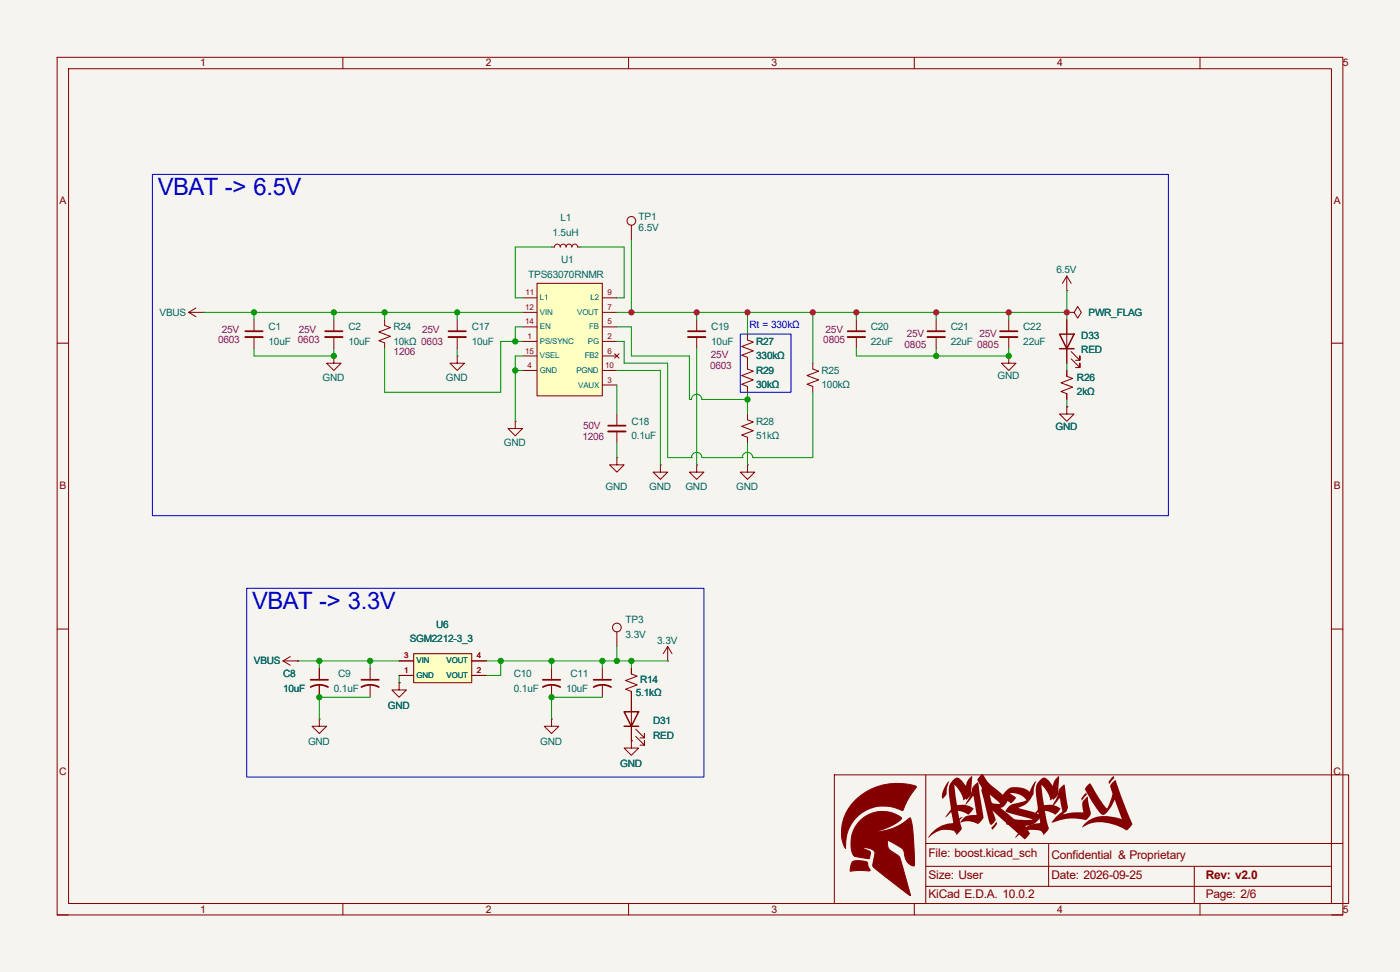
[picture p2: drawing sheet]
<svg xmlns="http://www.w3.org/2000/svg" width="245mm" height="170mm" viewBox="0 0 245 170" stroke-linecap="round" stroke-linejoin="round" font-family="sans-serif">
<path d="M0 0h245v170h-245z" fill="#f5f4ef" stroke="#f5f4ef" stroke-width=".17"/>
<g fill="none" stroke="#840000" stroke-width=".17">
<path d="M10 10h225v150h-225zM12 12h221v146h-221zM60 10v2M110 10v2M160 10v2M210 10v2M33 54.6l1.3 .8M33 54.6h2.6M34.3 53.9l-1.3 .7M35.6 54.6h.1M44.4 55.9v2M44.4 59v2"/>
<path d="M58.4 55.9v2M58.4 59v2M67.3 55.9v1l1 .4-2 .8 2 .7-2 .8 1 .4v1M80 55.9v2M80 59v2M96.5 43.2h.5l.2-.4 .3-.1 .4 .1 .1 .4 .2-.4 .3-.1 .4 .1 .2 .4 .1-.4 .4-.1 .3 .1 .2 .4 .1-.4 .4-.1 .3 .1 .2 .4h.5M130.8 58.4v1.1l1 .3-2 .8 2 .8-2 .7 1 .4v2l1 .4-2 .8 2 .7-2 .8 1 .4v1M149.9 55.9v2M149.9 59v2M163.8 55.9v2M163.8 59v2M176.5 55.9v2"/>
<path d="M176.5 59v2M186.7 54.6h1.3l.6-1 .6 1-.6 1-.6-1M186.7 54.6h.1M186.7 55.9v7.6M10 60h2M58.4 62.3v1.2h1.3l-1.3 1.3-1.3-1.3h1.3M58.4 62.3h.1M80 62.3v1.2h1.3l-1.3 1.3-1.3-1.3h1.3M80 62.3h.1M90.2 73.7v1.3h1.2l-1.2 1.2-1.3-1.2h1.3M90.2 73.7h.1M107.9 72.4v2"/>
<path d="M107.9 75.5v2M130.8 72.4v1l1 .4-2 .8 2 .7-2 .8 1 .4v1M142.2 63.5v1l1.1 .4-2.1 .8 2.1 .7-2.1 .8 1 .4v1M176.5 62.3v1.2h1.3l-1.3 1.3-1.2-1.3h1.2M176.5 62.3h.1M186.7 71.1v1.3h1.3l-1.3 1.3-1.3-1.3h1.3M186.7 71.1h.1M186.7 64.8v1l1 .4-2 .8 2 .7-2 .8 1 .4v1M187.5 62.8l1.5 1.5v-.8v.8h-.8M187.5 61.5l1.5 1.5v-.7v.7h-.8M233 60h2M107.9 80v1.3h1.3l-1.3 1.3-1.2-1.3h1.2"/>
<path d="M107.9 80h.1M115.6 81.3v1.3h1.2l-1.2 1.2-1.3-1.2h1.3M115.6 81.3h.1M10 110h2M96.5 116.9v2M96.5 119.9v2M105.4 116.9v2M105.4 119.9v2M107.9 110.5v2.6M110.5 116.9v1l1 .4-2 .7 2 .8-2 .7 1 .4v1M233 110h2M146 135.5h90v22.5h-90z"/>
<path d="M162 135.5v22.5M60 158v2M110 158v2M160 158v2M162 155h71M162 151.5h71M162 147.5h73M183.5 151.5v3.5M183.5 147.5v4M209 151.5v6.5M210 158v2M10 160h2"/>
<path d="M233 160h2"/>
<circle cx="107.9" cy="109.8" r=".76"/>
</g>
<g fill="#840000" stroke="#840000" stroke-width=".17">
<path d="M150.7 143.4a5.3 5.3 0 0 1 7.1-.3 10.9 10.9 0 0 1-4.6 2.4 10 10 0 0 0 6.1-2.5 31.2 31.2 0 0 1 .6 8.5 2.22 2.22 0 0 1-1.7-2.4 1.7 1.7 0 0 0-1.2-1.2l-1.7-1 .1 1.2a4.6 4.6 0 0 0 1.9 1.6l.4 1.2 1.6 5.7-.3-.1a52.4 52.4 0 0 1-6.3-5.1l.3-1.3a1.03 1.03 0 0 0-.3-1.5 2.62 2.62 0 0 0-1.9-.3l1.1 .5a.58 .58 0 0 1 .3 .9l-.1 .5-1.8-.3a1.05 1.05 0 0 1-1.3-1.1 5.9 5.9 0 0 1 1.7-5.4z"/>
<path d="M149.2 150.7a4 4 0 0 1 2.6 .1l.1 .6 .4 .9-2.2-.1-1.3 .2a2.95 2.95 0 0 1 .4-1.7z"/>
<path d="M149.8 139.9a10.5 10.5 0 0 1 10.6-2.3l-.1 .1a17 17 0 0 0-2.4 4.1 6.8 6.8 0 0 0-9.9 6.6 7.1 7.1 0 0 1 1.8-8.5z"/>
</g>
<path d="M42.9 57.9h3.1M56.9 57.9h3M78.5 57.9h3M148.3 57.9h3.1M162.3 57.9h3.1M175 57.9h3.1M106.4 74.4h3.1M95 118.9h3M103.9 118.9h3M95 120.2a3.2 3.2 0 0 1 3 0M103.9 120.2a3.2 3.2 0 0 1 3 0" fill="none" stroke="#840000" stroke-width=".3"/>
<path d="M42.9 59h3.1M56.9 59h3M78.5 59h3M148.3 59h3.1M162.3 59h3.1M175 59h3.1M106.4 75.5h3.1" fill="none" stroke="#840000" stroke-width=".33"/>
<path d="M185.4 58.4h2.6l-1.3 2.6zM185.4 61h2.6" fill="none" stroke="#840000" stroke-width=".25"/>
<path d="M94 49.6h11.4v19.6h-11.4z" fill="#ffffc2"/>
<g fill="none" stroke="#840000" stroke-width=".17">
<path d="M110.5 39.4v2.5M91.4 57.2h2.6M91.4 52.1h2.6M91.4 59.7h2.6M91.4 54.6h2.6M94 49.6h11.4v19.6h-11.4zM105.4 57.2h2.5M105.4 52.1h2.5M105.4 59.7h2.5M105.4 54.6h2.5M121.9 55.9v2M121.9 59v2"/>
<path d="M186.7 50.8h.1M186.7 48.3l-.8 1.3M186.7 48.3l.8 1.3M186.7 48.3v2.5M91.4 64.8h2.6M91.4 62.3h2.6M105.4 64.8h2.5M105.4 67.3h2.5M105.4 62.3h2.5M107.6 61.9l.7 .7M108.3 61.9l-.7 .7M121.9 81.3v1.3h1.3l-1.3 1.2-1.3-1.2h1.3"/>
<path d="M121.9 81.3h.1M130.8 81.3v1.3h1.3l-1.3 1.2-1.3-1.2h1.3M130.8 81.3h.1M116.8 115.6h.1M116.8 113.1l-.7 1.2M116.8 113.1l.8 1.2M116.8 113.1v2.5M96.5 125.8v1.2h1.3l-1.3 1.3-1.3-1.3h1.3M96.5 125.8h.1M110.5 129.6v1.2h1.3l-1.3 1.3-1.3-1.3h1.3M110.5 129.6h.1M110.5 121.9v7.7"/>
<path d="M111.3 128.8l1.5 1.5v-.7v.7h-.8M111.3 127.5l1.5 1.6v-.8v.8h-.8"/>
<circle cx="110.5" cy="38.6" r=".76"/>
</g>
<path d="M120.4 57.9h3" fill="none" stroke="#840000" stroke-width=".3"/>
<path d="M120.4 59h3" fill="none" stroke="#840000" stroke-width=".33"/>
<path d="M109.2 124.5h2.6l-1.3 2.5zM109.2 127h2.6" fill="none" stroke="#840000" stroke-width=".25"/>
<path d="M72.4 114.3h10.1v5.1h-10.1z" fill="#ffffc2"/>
<g fill="none" stroke="#840000" stroke-width=".17">
<path d="M130.8 58.4v1.1M186.7 54.6h.1M186.7 55.9v2.5M130.8 62.5v2M130.8 67.6v1M186.7 71.1h.1M186.7 61v2.5M186.7 64.8v1M186.7 68.9v1M49.5 115.6h2.6M49.5 115.6l1.3 .8M50.8 114.8l-1.3 .8"/>
<path d="M52.1 115.6h.1M55.9 116.9v2M55.9 119.9v2M64.8 116.9v2M64.8 119.9v2M69.8 119.4v1.3h1.3l-1.3 1.2-1.2-1.2h1.2M69.8 119.4h.1M69.8 118.1h2.6M69.8 115.6h2.6M72.4 114.3h10.1v5.1h-10.1zM82.5 118.1h2.6M82.5 115.6h2.6"/>
<path d="M110.5 116.9v1M55.9 125.8v1.2h1.2l-1.2 1.3-1.3-1.3h1.3M55.9 125.8h.1M110.5 129.6h.1M110.5 120.9v3.6M110.5 127v2.6"/>
</g>
<path d="M54.4 118.9h3M63.2 118.9h3.1M54.4 120.2a3.2 3.2 0 0 1 3 0M63.2 120.2a3.2 3.2 0 0 1 3.1 0" fill="none" stroke="#840000" stroke-width=".3"/>
<g fill="none" stroke="#009600" stroke-width=".17">
<path d="M35.6 54.6h55.8M44.4 54.6v1.3M58.4 54.6v1.3M67.3 54.6v1.3M80 54.6v1.3M91.4 57.2h-1.2v2.5M91.4 59.7h-3.8v8.9h-20.3v-7.6M96.5 43.2h-6.3v8.9h1.2M101.6 43.2h7.6v8.9h-1.3M107.9 57.2h2.6v5.1h10.1v7.6h.4a.91 .91 0 0 1 .9-.9 .91 .91 0 0 1 .9 .9M107.9 54.6h78.8M107.9 59.7h1.3v3.8h7.6v16.5h4.2"/>
<path d="M110.5 41.9v12.7M121.9 54.6v1.3M130.8 54.6v3.8M142.2 54.6v8.9M149.9 54.6v1.3M163.8 54.6v1.3M176.5 54.6v1.3M186.7 50.8v5.1M44.4 61v1.3h14v-1.3M80 61v1.3M90.2 64.8h1.2M91.4 62.3h-1.2v11.4"/>
<path d="M107.9 67.3v5.1M107.9 77.5v2.5M107.9 64.8h7.7v16.5M121.9 61v20.3M122.8 69.9h.1M122.8 69.9h8M130.8 68.6v3.8M130.8 77.5v3.8M142.2 68.6v11.4h-10.5a.91 .91 0 0 0-.9-.9 .91 .91 0 0 0-.9 .9M149.9 61v1.3h26.6v-1.3M163.8 61v1.3M186.7 63.5v1.3"/>
<path d="M186.7 69.9v1.2M121 80h.1M121 80a.91 .91 0 0 1 .9-.9 .91 .91 0 0 1 .9 .9h7.1M129.9 80h.1M52.1 115.6h17.7M55.9 115.6v1.3M64.8 115.6v1.3M69.8 118.1v1.3M85.1 115.6h31.7M87.6 115.6v2.5h-2.5M96.5 115.6v1.3M105.4 115.6v1.3"/>
<path d="M107.9 113.1v2.5M110.5 115.6v1.3M64.8 121.9h-8.9v3.9M105.4 121.9h-8.9v3.9"/>
</g>
<path d="M26.7 30.5h177.8v59.7h-177.8zM129.5 58.4h8.9v10.2h-8.9zM43.2 102.9h80v33h-80z" fill="none" stroke="#0000c2" stroke-width=".17"/>
<g fill="#f3004e" stroke="#f3004e" stroke-width=".17">
<circle cx="149.9" cy="54.6" r=".46"/>
<circle cx="176.5" cy="54.6" r=".46"/>
<circle cx="186.7" cy="54.6" r=".46"/>
<circle cx="163.8" cy="54.6" r=".46"/>
<circle cx="142.2" cy="54.6" r=".46"/>
<circle cx="130.8" cy="54.6" r=".46"/>
<circle cx="121.9" cy="54.6" r=".46"/>
<circle cx="110.5" cy="54.6" r=".46"/>
</g>
<g fill="#009600" stroke="#009600" stroke-width=".17">
<circle cx="176.5" cy="62.3" r=".46"/>
<circle cx="163.8" cy="62.3" r=".46"/>
<circle cx="90.2" cy="64.8" r=".46"/>
<circle cx="87.6" cy="115.6" r=".46"/>
<circle cx="96.5" cy="121.9" r=".46"/>
<circle cx="96.5" cy="115.6" r=".46"/>
<circle cx="107.9" cy="115.6" r=".46"/>
<circle cx="110.5" cy="115.6" r=".46"/>
<circle cx="105.4" cy="115.6" r=".46"/>
<circle cx="44.4" cy="54.6" r=".46"/>
<circle cx="80" cy="54.6" r=".46"/>
<circle cx="67.3" cy="54.6" r=".46"/>
<circle cx="58.4" cy="54.6" r=".46"/>
<circle cx="58.4" cy="62.3" r=".46"/>
<circle cx="90.2" cy="59.7" r=".46"/>
<circle cx="130.8" cy="69.9" r=".46"/>
<circle cx="55.9" cy="121.9" r=".46"/>
<circle cx="64.8" cy="115.6" r=".46"/>
<circle cx="55.9" cy="115.6" r=".46"/>
</g>
<g font-size="13.1" fill="#840000">
<text x="165.5" y="144.3">FIR</text>
<text x="175.3" y="144.3">3FLY</text>
</g>
<g font-size="4.2" fill="#0000c2">
<text x="27.6" y="34.1">VBAT -&gt; 6.5V</text>
<text x="44.1" y="106.5">VBAT -&gt; 3.3V</text>
</g>
<g font-size="2.1" fill="#840000">
<text x="162.5" y="149.9">File: boost.kicad_sch</text>
<text x="162.5" y="153.8">Size: User</text>
<text x="184" y="153.8">Date: 2026-09-25</text>
<text x="184" y="150.2">Confidential &amp; Proprietary</text>
<text x="211" y="153.8">Rev: v2.0</text>
<text x="162.5" y="157.1">KiCad E.D.A. 10.0.2</text>
<text x="211" y="157.1">Page: 2/6</text>
</g>
<g font-size="1.8" fill="#840000">
<text x="35" y="11.6">1</text>
<text x="85" y="11.6">2</text>
<text x="135" y="11.6">3</text>
<text x="185" y="11.6">4</text>
<text x="235" y="11.6">5</text>
<text x="10.4" y="35.6">A</text>
<text x="233.4" y="35.6">A</text>
<text x="10.4" y="85.6">B</text>
<text x="233.4" y="85.6">B</text>
<text x="10.3" y="135.6">C</text>
<text x="233.3" y="135.6">C</text>
<text x="35" y="159.6">1</text>
<text x="85" y="159.6">2</text>
<text x="135" y="159.6">3</text>
<text x="185" y="159.6">4</text>
<text x="235" y="159.6">5</text>
</g>
<g font-size="1.8" fill="#006464">
<text x="96.7" y="41.2">1.5uH</text>
<text x="98.1" y="38.7">L1</text>
<text x="111.8" y="38.4">TP1</text>
<text x="111.8" y="40.5">6.5V</text>
<text x="98.2" y="46.1">U1</text>
<text x="184.9" y="47.8">6.5V</text>
<text x="92.5" y="48.6">TPS63070RNMR</text>
<text x="27.9" y="55.2">VBUS</text>
<text x="47" y="57.7">C1</text>
<text x="61" y="57.7">C2</text>
<text x="68.8" y="57.7">R24</text>
<text x="82.5" y="57.7">C17</text>
<text x="124.5" y="57.7">C19</text>
<text x="152.4" y="57.7">C20</text>
<text x="166.4" y="57.7">C21</text>
<text x="179.1" y="57.7">C22</text>
<text x="189.2" y="59.3">D33</text>
<text x="190.5" y="55.2">PWR_FLAG</text>
<text x="47" y="60.3">10uF</text>
<text x="61" y="60.3">10uF</text>
<text x="68.8" y="60.3">10kΩ 0603</text>
<text x="82.5" y="60.3">10uF</text>
<text x="124.5" y="60.3">10uF</text>
<text x="132.3" y="62.8">330kΩ</text>
<text x="132.3" y="60.3">R27</text>
<text x="132.3" y="65.4">R29</text>
<text x="143.8" y="65.4">R25</text>
<text x="152.4" y="60.3">22uF</text>
<text x="166.4" y="60.3">22uF</text>
<text x="179.1" y="60.3">22uF</text>
<text x="189.2" y="61.8">RED</text>
<text x="56.4" y="66.6">GND</text>
<text x="78" y="66.6">GND</text>
<text x="132.3" y="67.9">30kΩ</text>
<text x="143.8" y="67.9">100kΩ</text>
<text x="174.6" y="66.4">GND</text>
<text x="188.5" y="66.6">R26</text>
<text x="188.5" y="69.2">2kΩ</text>
<text x="110.5" y="76.8">0.1uF</text>
<text x="110.5" y="74.3">C18</text>
<text x="132.3" y="76.8">51kΩ</text>
<text x="132.3" y="74.2">R28</text>
<text x="184.7" y="75.3">GND</text>
<text x="88.2" y="78.1">GND</text>
<text x="106" y="85.7">GND</text>
<text x="113.6" y="85.7">GND</text>
<text x="119.9" y="85.7">GND</text>
<text x="128.8" y="85.7">GND</text>
<text x="71.7" y="112.3">SGM2212-3_3</text>
<text x="76.3" y="109.8">U6</text>
<text x="109.5" y="109">TP3</text>
<text x="109.5" y="111.6">3.3V</text>
<text x="115" y="112.6">3.3V</text>
<text x="44.4" y="116.2">VBUS</text>
<text x="49.5" y="118.4">C8</text>
<text x="59.2" y="118.4">C9</text>
<text x="89.9" y="118.4">C10</text>
<text x="99.8" y="118.4">C11</text>
<text x="112" y="119.5">R14</text>
<text x="49.5" y="121">10uF</text>
<text x="58.4" y="121">0.1uF</text>
<text x="67.9" y="124">GND</text>
<text x="89.9" y="121">0.1uF</text>
<text x="99.1" y="121">10uF</text>
<text x="111.3" y="121.7">5.1kΩ</text>
<text x="53.9" y="130.4">GND</text>
<text x="94.5" y="130.4">GND</text>
<text x="114.3" y="129.2">RED</text>
<text x="114.3" y="126.6">D31</text>
<text x="108.5" y="134.2">GND</text>
</g>
<g font-size="1.8" fill="#840084">
<text x="38.8" y="58.2">25V</text>
<text x="52.3" y="58.2">25V</text>
<text x="73.9" y="58.2">25V</text>
<text x="144.5" y="58.2">25V</text>
<text x="158.7" y="59">25V</text>
<text x="171.4" y="59">25V</text>
<text x="38.2" y="60">0603</text>
<text x="52.1" y="60">0603</text>
<text x="68.9" y="62.1">1206</text>
<text x="124.3" y="64.6">0603</text>
<text x="124.4" y="62.6">25V</text>
<text x="144.1" y="60">0805</text>
<text x="158.3" y="60.8">0805</text>
<text x="171" y="60.8">0805</text>
<text x="101.9" y="77">1206</text>
<text x="102.1" y="75">50V</text>
</g>
<text font-size="1.8" fill="#0000c2" x="131.1" y="57.5">Rt = 330kΩ</text>
<g font-size="1.4" fill="#a90000">
<text x="92" y="51.7">11</text>
<text x="106.3" y="51.7">9</text>
<text x="91.9" y="54.2">12</text>
<text x="91.9" y="56.7">14</text>
<text x="92.3" y="59.3">1</text>
<text x="106.3" y="56.7">5</text>
<text x="106.3" y="59.3">2</text>
<text x="106.3" y="54.2">7</text>
<text x="91.9" y="61.8">15</text>
<text x="92.3" y="64.4">4</text>
<text x="105.9" y="64.4">10</text>
<text x="106.3" y="61.8">6</text>
<text x="106.3" y="66.9">3</text>
<text x="70.7" y="117.7">1</text>
<text x="70.7" y="115.2">3</text>
<text x="83.4" y="117.7">2</text>
<text x="83.4" y="115.2">4</text>
</g>
<g font-size="1.4" fill="#006464">
<text x="94.5" y="52.5">L1</text>
<text x="103.3" y="52.5">L2</text>
<text x="94.5" y="55.1">VIN</text>
<text x="94.5" y="57.6">EN</text>
<text x="101" y="55.1">VOUT</text>
<text x="103.1" y="57.6">FB</text>
<text x="94.5" y="65.2">GND</text>
<text x="94.5" y="60.2">PS/SYNC</text>
<text x="94.5" y="62.7">VSEL</text>
<text x="100.9" y="65.2">PGND</text>
<text x="102.3" y="62.7">FB2</text>
<text x="102.9" y="60.2">PG</text>
<text x="101.2" y="67.8">VAUX</text>
<text x="72.9" y="118.6">GND</text>
<text x="72.9" y="116">VIN</text>
<text x="78.2" y="118.6">VOUT</text>
<text x="78.2" y="116">VOUT</text>
</g>
</svg>
